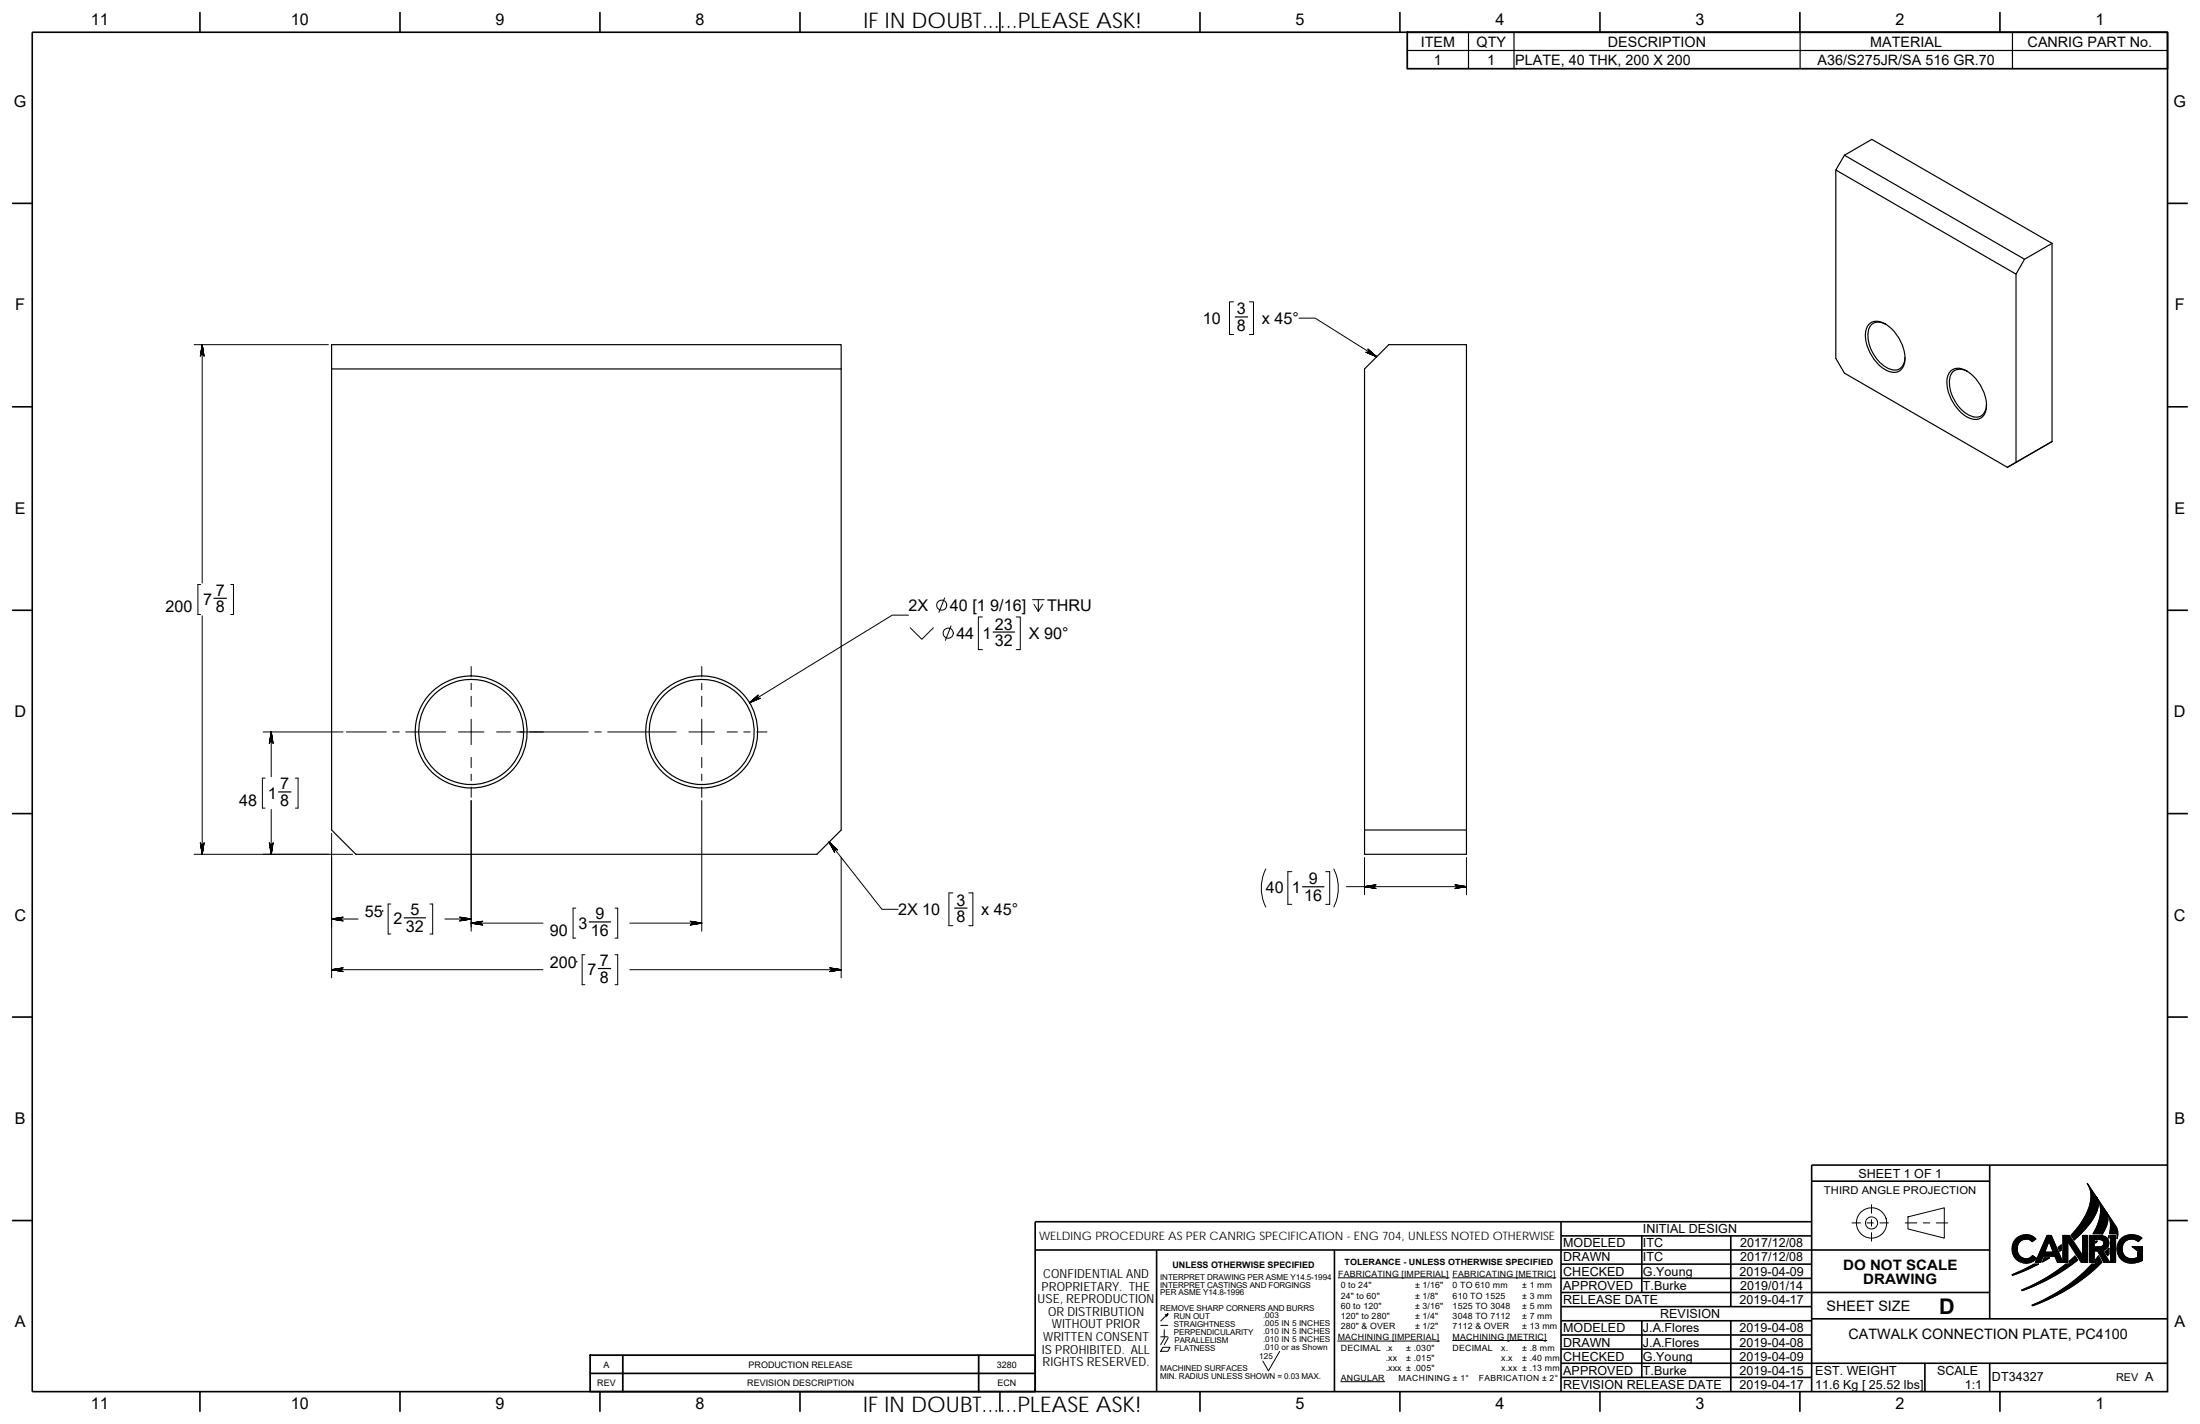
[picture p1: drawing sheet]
<svg xmlns="http://www.w3.org/2000/svg" width="432mm" height="279mm" viewBox="0 0 432 279" stroke-linecap="round" stroke-linejoin="round" font-family="sans-serif">
<g fill="none" stroke="#000" stroke-width=".32">
<path d="M6.3 6.3h419.1v266.7h-419.1zM39.2 2.4v3.9M78.5 2.4v3.9M117.8 2.4v3.9M157 2.4v3.9M196.3 2.4v3.9M235.5 2.4v3.9M274.8 2.4v3.9M314 2.4v3.9M353.3 2.4v3.9M392.5 2.4v3.9M2.4 39.9h3.9"/>
<path d="M425.4 39.9h4M2.4 79.8h3.9M425.4 79.8h4M2.4 119.7h3.9M425.4 119.7h4M6.3 139.7h.1M425.4 139.7h.1M2.4 159.6h3.9M425.4 159.6h4M2.4 199.6h3.9M425.4 199.6h4M2.4 239.5h3.9"/>
<path d="M306.4 239.7v33.3M355.6 231.8h34.9M355.6 239.7h-152.4v33.3M390.5 228.6v30.2M425.4 228.6h-69.8v44.4M425.4 239.5h4M203.2 245.3h187.3M227 245.3v27.7M261.9 245.3v27.7M306.4 256.4h49.2M306.4 259.1h49.2M306.4 253.6h84.1"/>
<path d="M306.4 242.5h49.2M306.4 250.8h49.2M306.4 248h49.2M322.2 259.1v11.2M322.2 242.5v11.1M339.7 242.5v13.9M339.7 259.1v13.9M355.6 258.8h69.8M39.2 273v4M78.5 273v4M117.8 273v4M157 273v4"/>
<path d="M196.3 273v4M235.5 273v4M274.8 273v4M306.4 270.3h49.2M306.4 267.5h119M306.4 261.9h49.2M306.4 264.7h49.2M314 273v4M353.3 273v4M377.8 267.5v5.5M390.5 267.5v5.5M392.5 273v4"/>
</g>
<g fill="none" stroke="#000" stroke-width=".2">
<path d="M242.1 59.2h-.8v6.4h.8M245.2 59.2h.8v6.4h-.8M38.1 67.6h26.4M39.7 67.6v46.8M255 62.4h3.1l12.1 7.6M39.4 114.7h-.6v5.9h.6M45.3 114.7h.5v5.9h-.5M185.4 117.3l-1.1 2.9M202.7 117.7h2.2M202.9 118.6l.9 1.4M203.8 117.7v2.3M204.7 118.6l-.9 1.4"/>
<path d="M39.7 120.8v46.8M92.5 130.8v2M92.5 134.1v1.2M92.5 136.6v2M137.7 130.8v2M137.7 134.1v1.2M137.7 136.6v2M178.3 120.7h-3.2l-28 17.2M178.6 123.2l2.3 2.2 2.3-2.2M186.7 122.8l-1.2 2.8M192.8 121.1h-.8v6.4h.8M199.5 121.1h.8v6.4h-.8"/>
<path d="M51.6 143.6h15.7M52 152.7h-.5v5.9h.5M53.2 143.6v8.8M53.2 158.8v8.8M58 152.7h.5v5.9h-.5M68 143.6h7.8M77.1 143.6h1.3M79.6 143.6h7.9M90 143.6h5M92.5 141.1v5M92.5 148.6v2M92.5 151.9v1.3"/>
<path d="M92.5 154.4v2M92.5 157.1v25.6M97.5 143.6h2.7M101.4 143.6h14.1M116.7 143.6h1.3M119.3 143.6h13.4M135.2 143.6h5M137.7 141.1v5M137.7 148.6v2M137.7 151.9v1.3M137.7 154.4v2M137.7 157.1v25.6"/>
<path d="M142.7 143.6h2M146 143.6h1.3M148.5 143.6h2M38.1 167.6h31.1M65.1 163.5v28.4M76.7 177.4h-.5v5.9h.5M84.4 177.4h.5v5.9h-.5M113 178.2h-.5v5.9h.5M120.7 178.2h.5v5.9h-.5M162.7 165.2l10.4 13.2h3.2M165.1 168.3v23.6M187 175.2h-.8v6.4h.8"/>
<path d="M190.1 175.2h.8v6.4h-.8M248.4 170.5a8.4 8.4 0 0 0 0 7.5M253.6 171h-.8v6.4h.8M260.2 171h.8v6.4h-.8M261.8 170.5a8.4 8.4 0 0 1 0 7.5M264.3 174h23.5M267.8 168.3v7.3M287.8 168.3v7.3M65.1 190.3h41.5M65.1 180.3h5.2M87.3 180.3h5.2M92.5 181.1h14.1"/>
<path d="M114.8 187.3h-.5v5.9h.5M120.7 187.3h.5v5.9h-.5M123.6 190.3h41.5M123.6 181.1h14.1M363.5 239.9h1.7M366.4 239.9h1.3M367.3 236.4v1.6M367.3 239.3v1.3M369 239.9h1.6M374 239.9h2.2M374.5 238.8l7.1-1.8v5.9l-7.1-1.8zM377.5 239.9h1.3"/>
<path d="M380 239.9h2.3M409.7 232.2l1.8 2.7a3.6 3.6 0 0 1-.4 3.7 19.7 19.7 0 0 1-4 4.7l-.6-.9a12.5 12.5 0 0 0 3.9-7.6l-.3-1.7zM411.5 234.9l1.9 2.8a3.5 3.5 0 0 1-.2 3.5l-.6 .9h-1.8a7.3 7.3 0 0 0 1.1-6.4zM413.5 238l1.8 2.7a2.91 2.91 0 0 1 .2 2.3v-.9h-1.5a5.1 5.1 0 0 0-.5-4.1zM229.2 257.8l-1.4 1.4M262.7 250.7h21.7M285.1 250.7h20.3M367.3 241.9v1.6M394.9 250.1l4.3-2.1h.9l-3.8 1.8-1.3 .4zM395.5 243.2a2.72 2.72 0 0 1 4.1-.1l-.7 .5a1.8 1.8 0 0 0-2.3-.1 1.8 1.8 0 0 0-.6 2.2 1.68 1.68 0 0 0 2.9 .6l.8 .6a2.78 2.78 0 0 1-3.9 .2 2.78 2.78 0 0 1-.3-3.9zM396.8 253.1a34.5 34.5 0 0 0 8.7-5.1h.6v-.6l1.2-1 .5 .8a35.6 35.6 0 0 1-10.9 6zM398.8 256.1a32.8 32.8 0 0 0 11.8-8.1h.7v-.9l.6-.7 .6 1.3a35.8 35.8 0 0 1-13.6 8.5z"/>
<path d="M401.2 246.8h1.1l-1.4 .8zM401.8 242.4h.8l2.3 5.3v-5.3h1.3l2.5 3.9v-3.9h1v5.3h-1.2l-2.6-4.1-.1 4.1h-2l-.5-1.2h-2.3l-.5 1.2h-1zM402.2 243.5l.8 2.2h-1.7zM404 244.8l.6-.5v1l-.3 .2zM410.1 242.4a4.9 4.9 0 0 1 3.2 .3 1.47 1.47 0 0 1 .6 1.5 1.47 1.47 0 0 1-1.2 1.2l1.4 2.3h-1.2l-1.2-2.3h-.7v2.3h-.9zM411 243.2a2.06 2.06 0 0 1 1.8 .3l.1 .2a.81 .81 0 0 1-.3 .8 .81 .81 0 0 1-.8 .1h-.8zM411.3 243.5h.3l-.3 .4zM413.2 245.6l.7-.7v1.1l-.2 .4zM413.9 242.4v.5l-.1-.1zM414.3 242.4v5.3h.9M414.3 242.4h.9v5.3M419.7 243.6a1.96 1.96 0 0 0-2.6 .1 1.96 1.96 0 0 0-.2 2.7 1.96 1.96 0 0 0 2.7 .3v-1.3l-1.1-.8h2"/>
<path d="M420.4 242.9a2.93 2.93 0 0 0-3.9-.1 2.93 2.93 0 0 0-.5 3.9 3.4 3.4 0 0 0 4.5 .6M227.8 260.1h1.4M227.8 262.3h1.4M228.2 264.4h1.4l-.4 .7h-1.4zM228.5 260.9v1.4M228.6 262.5l-.8 1.3M229.3 262.5l-.8 1.3M251.2 265.2l-2.2 3.8-1.1-1.9M262.6 263.1h19.9M263.2 271.1h8.6M285.1 263h18.5"/>
<circle cx="184.8" cy="118.7" r=".99"/>
<circle cx="186.1" cy="124.2" r="1"/>
<circle cx="367.3" cy="240" r="1.19"/>
<circle cx="367.3" cy="240" r="2.98"/>
</g>
<g fill="#000" stroke="#000" stroke-width=".2">
<path d="M39.7 67.6l-.4 2.3z" fill-rule="evenodd"/>
<path d="M39.7 67.6l-.4 2.2z" fill-rule="evenodd"/>
<path d="M39.7 67.6l-.3 2.1z" fill-rule="evenodd"/>
<path d="M39.7 67.6l-.1 2h-.1z" fill-rule="evenodd"/>
<path d="M39.7 67.6l.1 2h-.2z" fill-rule="evenodd"/>
<path d="M39.7 67.6l.2 2h-.1z" fill-rule="evenodd"/>
<path d="M39.7 67.6l.3 2.1z" fill-rule="evenodd"/>
<path d="M39.7 67.6l.3 2.2z" fill-rule="evenodd"/>
<path d="M39.7 67.6l.4 2.3z" fill-rule="evenodd"/>
<path d="M268.1 69.1l2.1 .9z" fill-rule="evenodd"/>
<path d="M268.2 69.1l2 .9z" fill-rule="evenodd"/>
<path d="M268.3 69.2l1.9 .8z" fill-rule="evenodd"/>
<path d="M268.4 69.1l.1-.1 1.7 1z" fill-rule="evenodd"/>
<path d="M268.6 68.9l1.6 1.1-1.7-1z" fill-rule="evenodd"/>
<path d="M268.6 68.8l1.6 1.2-1.6-1.1z" fill-rule="evenodd"/>
<path d="M268.6 68.7l1.6 1.3z" fill-rule="evenodd"/>
<path d="M268.5 68.6l1.7 1.4z" fill-rule="evenodd"/>
<path d="M268.5 68.5l1.7 1.5z" fill-rule="evenodd"/>
<path d="M147.1 137.9l2.1-.9z" fill-rule="evenodd"/>
<path d="M147.1 137.9l2-.9z" fill-rule="evenodd"/>
<path d="M147.1 137.9l1.9-.9z" fill-rule="evenodd"/>
<path d="M147.1 137.9l1.7-1 .1 .1z" fill-rule="evenodd"/>
<path d="M147.1 137.9l1.6-1.1 .1 .1z" fill-rule="evenodd"/>
<path d="M147.1 137.9l1.6-1.2z" fill-rule="evenodd"/>
<path d="M147.1 137.9l1.6-1.3z" fill-rule="evenodd"/>
<path d="M147.1 137.9l1.7-1.5z" fill-rule="evenodd"/>
<path d="M147.1 137.9l1.7-1.5z" fill-rule="evenodd"/>
<path d="M53.2 143.6l-.3 2.3z" fill-rule="evenodd"/>
<path d="M53.2 143.6l-.3 2.2z" fill-rule="evenodd"/>
<path d="M53.2 143.6l-.2 2.1z" fill-rule="evenodd"/>
<path d="M53.2 143.6v1.9l-.1 .1z" fill-rule="evenodd"/>
<path d="M53.2 143.6l.1 1.9h-.1z" fill-rule="evenodd"/>
<path d="M53.2 143.6l.2 2-.1-.1z" fill-rule="evenodd"/>
<path d="M53.2 143.6l.3 2.1z" fill-rule="evenodd"/>
<path d="M53.2 143.6l.4 2.2z" fill-rule="evenodd"/>
<path d="M53.2 143.6l.4 2.3z" fill-rule="evenodd"/>
<path d="M40.1 165.3l-.4 2.3z" fill-rule="evenodd"/>
<path d="M40 165.5l-.3 2.1z" fill-rule="evenodd"/>
<path d="M40 165.6l-.3 2z" fill-rule="evenodd"/>
<path d="M39.8 165.7h.1l-.2 1.9z" fill-rule="evenodd"/>
<path d="M39.6 165.7h.2l-.1 1.9z" fill-rule="evenodd"/>
<path d="M39.5 165.7h.1l.1 1.9z" fill-rule="evenodd"/>
<path d="M39.4 165.6l.3 2z" fill-rule="evenodd"/>
<path d="M39.3 165.5l.4 2.1z" fill-rule="evenodd"/>
<path d="M39.3 165.3l.4 2.3z" fill-rule="evenodd"/>
<path d="M53.6 165.3l-.4 2.3z" fill-rule="evenodd"/>
<path d="M53.6 165.5l-.4 2.1z" fill-rule="evenodd"/>
<path d="M53.5 165.6l-.3 2z" fill-rule="evenodd"/>
<path d="M53.3 165.7h.1l-.2 1.9z" fill-rule="evenodd"/>
<path d="M53.2 165.7h.1l-.1 1.9z" fill-rule="evenodd"/>
<path d="M53.1 165.7h.1v1.9z" fill-rule="evenodd"/>
<path d="M53 165.6l.2 2z" fill-rule="evenodd"/>
<path d="M52.9 165.5l.3 2.1z" fill-rule="evenodd"/>
<path d="M52.9 165.3l.3 2.3z" fill-rule="evenodd"/>
<path d="M162.7 165.2l1.7 1.6z" fill-rule="evenodd"/>
<path d="M162.7 165.2l1.6 1.5z" fill-rule="evenodd"/>
<path d="M162.7 165.2l1.5 1.5z" fill-rule="evenodd"/>
<path d="M162.7 165.2l1.4 1.5h-.1z" fill-rule="evenodd"/>
<path d="M162.7 165.2l1.3 1.5-.1 .1z" fill-rule="evenodd"/>
<path d="M162.7 165.2l1.2 1.6-.1 .1z" fill-rule="evenodd"/>
<path d="M162.7 165.2l1.1 1.7v.1z" fill-rule="evenodd"/>
<path d="M162.7 165.2l1.1 2z" fill-rule="evenodd"/>
<path d="M162.7 165.2l1.1 2.1z" fill-rule="evenodd"/>
<path d="M267.8 174l2.3-.4z" fill-rule="evenodd"/>
<path d="M267.8 174l2.2-.4z" fill-rule="evenodd"/>
<path d="M267.8 174l2.1-.3z" fill-rule="evenodd"/>
<path d="M267.8 174l2-.2-.1 .1z" fill-rule="evenodd"/>
<path d="M267.8 174l1.9-.1v.1z" fill-rule="evenodd"/>
<path d="M267.8 174h1.9l.1 .1z" fill-rule="evenodd"/>
<path d="M267.8 174l2.1 .2z" fill-rule="evenodd"/>
<path d="M267.8 174l2.2 .3z" fill-rule="evenodd"/>
<path d="M267.8 174l2.3 .3z" fill-rule="evenodd"/>
<path d="M285.5 174.3l2.3-.3z" fill-rule="evenodd"/>
<path d="M285.6 174.3l2.2-.3z" fill-rule="evenodd"/>
<path d="M285.8 174.1l2-.1-2 .2z" fill-rule="evenodd"/>
<path d="M285.9 174h1.9l-2 .1z" fill-rule="evenodd"/>
<path d="M285.9 173.9l1.9 .1h-1.9z" fill-rule="evenodd"/>
<path d="M285.8 173.8l2 .2-1.9-.1z" fill-rule="evenodd"/>
<path d="M285.8 173.7l2 .3z" fill-rule="evenodd"/>
<path d="M285.6 173.6l2.2 .4z" fill-rule="evenodd"/>
<path d="M285.5 173.6l2.3 .4z" fill-rule="evenodd"/>
<path d="M65.1 190.3l2.3 .3z" fill-rule="evenodd"/>
<path d="M65.1 190.3l2.1 .3z" fill-rule="evenodd"/>
<path d="M65.1 190.3l2 .2z" fill-rule="evenodd"/>
<path d="M65.1 190.3h1.9l.1 .2z" fill-rule="evenodd"/>
<path d="M65.1 190.3l1.9-.1v.1z" fill-rule="evenodd"/>
<path d="M65.1 190.3l2-.2-.1 .1z" fill-rule="evenodd"/>
<path d="M65.1 190.3l2-.3z" fill-rule="evenodd"/>
<path d="M65.1 190.3l2.1-.4z" fill-rule="evenodd"/>
<path d="M65.1 190.3l2.3-.4z" fill-rule="evenodd"/>
<path d="M65.1 180.3l2.3 .4z" fill-rule="evenodd"/>
<path d="M65.1 180.3l2.1 .4z" fill-rule="evenodd"/>
<path d="M65.1 180.3l2 .3z" fill-rule="evenodd"/>
<path d="M65.1 180.3l1.9 .1 .1 .1z" fill-rule="evenodd"/>
<path d="M65.1 180.3h1.9v.1z" fill-rule="evenodd"/>
<path d="M65.1 180.3l2-.2-.1 .2z" fill-rule="evenodd"/>
<path d="M65.1 180.3l2-.3z" fill-rule="evenodd"/>
<path d="M65.1 180.3l2.1-.3z" fill-rule="evenodd"/>
<path d="M65.1 180.3l2.3-.4z" fill-rule="evenodd"/>
<path d="M90.2 179.9l2.3 .4z" fill-rule="evenodd"/>
<path d="M90.3 180l2.2 .3z" fill-rule="evenodd"/>
<path d="M90.4 180l2.1 .3z" fill-rule="evenodd"/>
<path d="M90.5 180.1l2 .2h-1.9z" fill-rule="evenodd"/>
<path d="M90.6 180.3h1.9l-1.9 .1z" fill-rule="evenodd"/>
<path d="M90.6 180.4l1.9-.1-2 .2z" fill-rule="evenodd"/>
<path d="M90.5 180.5l2-.2-2.1 .3z" fill-rule="evenodd"/>
<path d="M90.3 180.7l2.2-.4z" fill-rule="evenodd"/>
<path d="M90.2 180.7l2.3-.4z" fill-rule="evenodd"/>
<path d="M92.5 181.1l2.3-.4z" fill-rule="evenodd"/>
<path d="M92.5 181.1l2.1-.3z" fill-rule="evenodd"/>
<path d="M92.5 181.1l2-.3z" fill-rule="evenodd"/>
<path d="M92.5 181.1l1.9-.2v.2z" fill-rule="evenodd"/>
<path d="M92.5 181.1h1.9v.1z" fill-rule="evenodd"/>
<path d="M92.5 181.1l1.9 .1v.1z" fill-rule="evenodd"/>
<path d="M92.5 181.1l2 .3z" fill-rule="evenodd"/>
<path d="M92.5 181.1l2.1 .4z" fill-rule="evenodd"/>
<path d="M92.5 181.1l2.3 .4z" fill-rule="evenodd"/>
<path d="M135.4 181.5l2.3-.4z" fill-rule="evenodd"/>
<path d="M135.6 181.5l2.1-.4z" fill-rule="evenodd"/>
<path d="M135.7 181.3l2-.2-2 .3z" fill-rule="evenodd"/>
<path d="M135.8 181.2l1.9-.1-2 .2z" fill-rule="evenodd"/>
<path d="M135.8 181.1h1.9l-1.9 .1z" fill-rule="evenodd"/>
<path d="M135.7 180.9l2 .2h-1.9z" fill-rule="evenodd"/>
<path d="M135.7 180.8l2 .3z" fill-rule="evenodd"/>
<path d="M135.6 180.8l2.1 .3z" fill-rule="evenodd"/>
<path d="M135.4 180.7l2.3 .4z" fill-rule="evenodd"/>
<path d="M162.8 189.9l2.3 .4z" fill-rule="evenodd"/>
<path d="M162.9 189.9l2.2 .4z" fill-rule="evenodd"/>
<path d="M163 190l2.1 .3z" fill-rule="evenodd"/>
<path d="M163.1 190.1l2 .2-1.9-.1z" fill-rule="evenodd"/>
<path d="M163.2 190.2l1.9 .1h-1.9z" fill-rule="evenodd"/>
<path d="M163.2 190.3h1.9l-2 .2z" fill-rule="evenodd"/>
<path d="M163 190.5l2.1-.2z" fill-rule="evenodd"/>
<path d="M162.9 190.6l2.2-.3z" fill-rule="evenodd"/>
<path d="M162.8 190.6l2.3-.3z" fill-rule="evenodd"/>
<path d="M409.7 232.2l1.9 2.8a3.5 3.5 0 0 1-.5 3.7l-1.9 2.5-2.1 2.1-.6-.9a13.9 13.9 0 0 0 3.9-7.2 4.5 4.5 0 0 0-.7-3z" fill-rule="evenodd"/>
<path d="M228.9 258l.3-.2z" fill-rule="evenodd"/>
<path d="M228.7 258l.5-.2z" fill-rule="evenodd"/>
<path d="M228.9 258.1l.3-.3-.2 .3z" fill-rule="evenodd"/>
<path d="M229.2 257.8l-.2 .5z" fill-rule="evenodd"/>
<path d="M394.9 250.1l4.3-2.1h.9l-4.1 1.9-1 .3z" fill-rule="evenodd"/>
<path d="M395.8 243a2.65 2.65 0 0 1 3.8 .1l-.7 .5a1.77 1.77 0 0 0-2.3-.2 1.77 1.77 0 0 0-.6 2.2 1.66 1.66 0 0 0 1.2 1.3 1.66 1.66 0 0 0 1.7-.6l.8 .6a2.78 2.78 0 0 1-4 .1 2.78 2.78 0 0 1 .1-4z" fill-rule="evenodd"/>
<path d="M398.8 256.1l2.6-1.2 2.3-1.3a27.7 27.7 0 0 0 5.4-4l1.5-1.6h.7v-.9l.6-.7 .6 1.3a35.8 35.8 0 0 1-13.6 8.5z" fill-rule="evenodd"/>
<path d="M401.8 242.4l-2.3 5.3h1l.5-1.2h2.3l.5 1.2h1.1l-2.3-5.3zM402.2 243.5l.8 2.2h-1.7z" fill-rule="evenodd"/>
<path d="M401.2 246.8h1.1l-1.4 .8z" fill-rule="evenodd"/>
<path d="M404.1 244.6l.5-.3v1l-.3 .2-.3-.7z" fill-rule="evenodd"/>
<path d="M396.8 253.1l2.3-1 2.5-1.4 3.9-2.7h.6v-.6l1.2-1 .5 .8a37 37 0 0 1-10.9 6z" fill-rule="evenodd"/>
<path d="M404.9 242.4h1.3l2.5 3.9v-3.9h1v5.3h-1.2l-2.6-4.1-.1 4.1h-.9z" fill-rule="evenodd"/>
<path d="M411.3 243.5h.3l-.3 .4z" fill-rule="evenodd"/>
<path d="M411.6 235l1.8 2.7a4.2 4.2 0 0 1-.8 4.4h-1.8a7.7 7.7 0 0 0 1.2-6.3z" fill-rule="evenodd"/>
<path d="M411 243.2h1.3l.5 .3a.77 .77 0 0 1 0 .9 .77 .77 0 0 1-.9 .2h-.9zM410.1 242.4v5.3h.9v-2.3h.7l1.2 2.3h1.2l-1.4-2.3a1.52 1.52 0 0 0 1.2-1.9 1.52 1.52 0 0 0-1.9-1.1z" fill-rule="evenodd"/>
<path d="M413.2 245.6l.7-.7v1.1l-.2 .4z" fill-rule="evenodd"/>
<path d="M413.9 242.4v.5l-.1-.1z" fill-rule="evenodd"/>
<path d="M414.3 242.4v5.3h.9v-5.3z" fill-rule="evenodd"/>
<path d="M413.5 238l1.8 2.7a2.99 2.99 0 0 1 .2 2.3v-.9h-1.5a5.1 5.1 0 0 0-.5-4.1z" fill-rule="evenodd"/>
<path d="M416.5 242.8a3.3 3.3 0 0 1 3.9 .1l-.7 .7a1.94 1.94 0 0 0-2.6 .1 1.94 1.94 0 0 0-.2 2.6 1.94 1.94 0 0 0 2.6 .4l.1-1.3-1.1-.8h2v2.7a3.5 3.5 0 0 1-4.4-.5 2.91 2.91 0 0 1 .4-4z" fill-rule="evenodd"/>
</g>
<g fill="none" stroke="#000" stroke-width=".23">
<path d="M276.2 9.9h149.2M288.2 6.3v7.2M297.2 6.3v7.2M353.3 6.3v7.2M395 6.3v7.2M360.3 33.4v36.9l1.7 2.9 32 18.5M362 30.5l35.4 20.4-1.7 2.9-35.4-20.4zM362 30.5l5.4-3.2 35.4 20.5M395.7 53.8v36.9l-1.7 1M402.8 47.8v38.8M402.8 47.8l-5.4 3.1M65.1 67.6h100v95.3l-4.8 4.7h-90.5l-4.7-4.7z"/>
<path d="M65.1 72.4h100M242.4 62.2h2.5M267.8 72.4l4.8-4.8h15.2v100h-20zM366.9 63.6a2.81 2.81 0 0 1 3.6 .2 8.5 8.5 0 0 1 3.4 7.1 2.25 2.25 0 0 1-1.3 2 2.25 2.25 0 0 1-2.4-.3 8.4 8.4 0 0 1-4-7.4l.3-1.2zM370.1 63.6a2.2 2.2 0 0 0-2.5-.1 2.2 2.2 0 0 0-1 2.3 7.6 7.6 0 0 0 4.5 6.7 2.09 2.09 0 0 0 2.8-2.4M382.9 72.8a2.79 2.79 0 0 1 3.5 .3 8.4 8.4 0 0 1 3.4 7 2.25 2.25 0 0 1-1.2 2 2.25 2.25 0 0 1-2.4-.2 8.1 8.1 0 0 1-3.9-8.1zM386.1 72.9a2.21 2.21 0 0 0-2.5-.2 2.21 2.21 0 0 0-1 2.4 7.7 7.7 0 0 0 4.4 6.6 2.09 2.09 0 0 0 2.9-2.3M402.8 86.6l-8.8 5.1M402.8 86.6l-1.7 1M42 117.4h2.5M194.9 124h4.2M54.7 155.4h2.4"/>
<path d="M75.1 178.6h.1M187.4 178.2h2.4M255.7 174h4.2M267.8 162.9h20M79.3 180.1h4.2M113.2 188.6h.1M115.6 180.9h4.2M117.4 190h2.4"/>
<circle cx="92.5" cy="143.6" r="11"/>
<circle cx="92.5" cy="143.6" r="10.3"/>
<circle cx="137.7" cy="143.6" r="11"/>
<circle cx="137.7" cy="143.6" r="10.3"/>
</g>
<path d="M276.2 6.3h149.2v7.2h-149.2zM115.8 265.9h87.4v7.1h-87.4zM115.8 269.5h87.4M122.2 265.9v7.1M192.1 265.9v7.1" fill="none" stroke="#000" stroke-width=".34"/>
<g font-size="4.2">
<text x="169.5" y="5.4">IF IN DOUBT......PLEASE ASK!</text>
<text x="380.6" y="257.7">D</text>
<text x="169.4" y="277">IF IN DOUBT......PLEASE ASK!</text>
</g>
<g font-size="3.2">
<text x="17.8" y="5">11</text>
<text x="57.1" y="5">10</text>
<text x="97.2" y="5">9</text>
<text x="136.5" y="5">8</text>
<text x="254.3" y="5">5</text>
<text x="293.5" y="5">4</text>
<text x="332.8" y="5">3</text>
<text x="372" y="5">2</text>
<text x="411.3" y="5">1</text>
<text x="2.7" y="21">G</text>
<text x="426.6" y="21">G</text>
<text x="3" y="60.9">F</text>
<text x="236.1" y="63.5">10</text>
<text x="242.8" y="61.7">3</text>
<text x="242.8" y="64.9">8</text>
<text x="247.7" y="63.5">x 45°</text>
<text x="426.8" y="60.9">F</text>
<text x="2.9" y="100.8">E</text>
<text x="426.8" y="100.8">E</text>
<text x="39.9" y="118.7">7</text>
<text x="42.3" y="116.9">7</text>
<text x="178.3" y="119.8">2X</text>
<text x="186.4" y="119.8">40 [1 9/16]</text>
<text x="205.5" y="119.8">THRU</text>
<text x="32.5" y="120.1">200</text>
<text x="42.3" y="120.1">8</text>
<text x="187.7" y="125.3">44</text>
<text x="192.8" y="125.3">1</text>
<text x="195.3" y="123.5">23</text>
<text x="201.9" y="125.3">X 90°</text>
<text x="195.3" y="126.8">32</text>
<text x="2.8" y="140.7">D</text>
<text x="426.7" y="140.7">D</text>
<text x="55" y="154.9">7</text>
<text x="46.9" y="158.1">48</text>
<text x="52.6" y="156.7">1</text>
<text x="55" y="158.1">8</text>
<text x="256.9" y="173.5">9</text>
<text x="71.6" y="179.9">55</text>
<text x="80.5" y="179.6">5</text>
<text x="176.3" y="179.5">2X 10</text>
<text x="187.7" y="177.7">3</text>
<text x="192.6" y="179.5">x 45°</text>
<text x="248.4" y="175.3">40</text>
<text x="253.6" y="175.3">1</text>
<text x="256" y="176.7">16</text>
<text x="2.8" y="180.6">C</text>
<text x="77.2" y="181.4">2</text>
<text x="79.7" y="182.8">32</text>
<text x="107.9" y="183.6">90</text>
<text x="113.5" y="182.2">3</text>
<text x="116" y="183.6">16</text>
<text x="116.9" y="180.4">9</text>
<text x="187.7" y="180.9">8</text>
<text x="426.7" y="180.6">C</text>
<text x="107.9" y="189.9">200</text>
<text x="115.3" y="191.3">7</text>
<text x="117.8" y="189.5">7</text>
<text x="117.8" y="192.8">8</text>
<text x="2.9" y="220.5">B</text>
<text x="426.8" y="220.5">B</text>
<text x="2.9" y="260.5">A</text>
<text x="426.8" y="260.5">A</text>
<text x="17.8" y="276.4">11</text>
<text x="57.1" y="276.4">10</text>
<text x="97.2" y="276.4">9</text>
<text x="136.5" y="276.4">8</text>
<text x="254.3" y="276.4">5</text>
<text x="293.5" y="276.4">4</text>
<text x="332.8" y="276.4">3</text>
<text x="372" y="276.4">2</text>
<text x="411.3" y="276.4">1</text>
</g>
<g font-size="2.8">
<text x="278.8" y="9.2">ITEM</text>
<text x="289.8" y="9.2">QTY</text>
<text x="315.6" y="9.2">DESCRIPTION</text>
<text x="367.1" y="9.2">MATERIAL</text>
<text x="398" y="9.2">CANRIG PART No.</text>
<text x="281.4" y="12.7">1</text>
<text x="291.9" y="12.7">1</text>
<text x="297.4" y="12.7">PLATE, 40 THK, 200 X 200</text>
<text x="356.8" y="12.7">A36/S275JR/SA 516 GR.70</text>
<text x="361.8" y="249.1">DO NOT SCALE</text>
<text x="365.7" y="251.9">DRAWING</text>
<text x="358.5" y="257.2">SHEET SIZE</text>
<text x="362.8" y="262.7">CATWALK CONNECTION PLATE, PC4100</text>
</g>
<g font-size="2.5">
<text x="364.8" y="231.1">SHEET 1 OF 1</text>
<text x="306.8" y="244.7">MODELED</text>
<text x="322.5" y="244.7">ITC</text>
<text x="322.5" y="242">INITIAL DESIGN</text>
<text x="341.6" y="244.7">2017/12/08</text>
<text x="204.7" y="250.8">CONFIDENTIAL AND</text>
<text x="306.8" y="247.5">DRAWN</text>
<text x="306.8" y="250.3">CHECKED</text>
<text x="322.5" y="250.3">G.Young</text>
<text x="322.5" y="247.5">ITC</text>
<text x="341.4" y="250.3">2019-04-09</text>
<text x="341.6" y="247.5">2017/12/08</text>
<text x="203.7" y="255.7">USE, REPRODUCTION</text>
<text x="204.4" y="253.2">PROPRIETARY. THE</text>
<text x="306.8" y="253.1">APPROVED</text>
<text x="306.8" y="255.9">RELEASE DATE</text>
<text x="322.5" y="253.1">T.Burke</text>
<text x="341.4" y="255.9">2019-04-17</text>
<text x="341.6" y="253.1">2019/01/14</text>
<text x="204.7" y="263.1">WRITTEN CONSENT</text>
<text x="205.7" y="258.2">OR DISTRIBUTION</text>
<text x="206.5" y="260.6">WITHOUT PRIOR</text>
<text x="306.8" y="261.4">MODELED</text>
<text x="322.5" y="261.4">J.A.Flores</text>
<text x="325.8" y="258.6">REVISION</text>
<text x="341.4" y="261.4">2019-04-08</text>
<text x="204.5" y="265.6">IS PROHIBITED. ALL</text>
<text x="204.6" y="268.1">RIGHTS RESERVED.</text>
<text x="306.8" y="269.7">APPROVED</text>
<text x="306.8" y="267">CHECKED</text>
<text x="306.8" y="264.2">DRAWN</text>
<text x="322.5" y="264.2">J.A.Flores</text>
<text x="322.5" y="267">G.Young</text>
<text x="322.5" y="269.7">T.Burke</text>
<text x="341.4" y="264.2">2019-04-08</text>
<text x="341.4" y="267">2019-04-09</text>
<text x="341.4" y="269.7">2019-04-15</text>
<text x="356.3" y="269.7">EST. WEIGHT</text>
<text x="380.2" y="269.7">SCALE</text>
<text x="306.8" y="272.5">REVISION RELEASE DATE</text>
<text x="341.4" y="272.5">2019-04-17</text>
<text x="356.3" y="272.5">11.6 Kg [ 25.52 lbs]</text>
<text x="385.6" y="272.6">1:1</text>
<text x="391" y="271">DT34327</text>
<text x="421" y="271">A</text>
</g>
<text font-size="2.3" x="203.9" y="243.3">WELDING PROCEDURE AS PER CANRIG SPECIFICATION - ENG 704, UNLESS NOTED OTHERWISE</text>
<g font-size="2.1">
<text x="358" y="234.2">THIRD ANGLE PROJECTION</text>
<text x="415.4" y="271">REV</text>
</g>
<g font-size="1.8">
<text x="230.1" y="248.7">UNLESS OTHERWISE SPECIFIED</text>
<text x="118.4" y="268.4">A</text>
<text x="146.9" y="268.4">PRODUCTION RELEASE</text>
<text x="195.6" y="268.4">3280</text>
<text x="117.2" y="271.9">REV</text>
<text x="146.7" y="271.9">REVISION DESCRIPTION</text>
<text x="195.8" y="271.9">ECN</text>
</g>
<g font-size="1.7">
<text x="262.7" y="250.5">FABRICATING [IMPERIAL] FABRICATING [METRIC]</text>
<text x="263.9" y="248.3">TOLERANCE - UNLESS OTHERWISE SPECIFIED</text>
<text x="263.1" y="252.7">0 to 24&quot;</text>
<text x="263.1" y="254.8">24&quot; to 60&quot;</text>
<text x="263.1" y="256.8">60 to 120&quot;</text>
<text x="277.7" y="252.7">± 1/16&quot;</text>
<text x="277.7" y="254.8">± 1/8&quot;</text>
<text x="277.7" y="256.8">± 3/16&quot;</text>
<text x="285.1" y="256.8">1525 TO 3048</text>
<text x="285.1" y="254.8">610 TO 1525</text>
<text x="285.1" y="252.7">0 TO 610 mm</text>
<text x="298.8" y="254.8">± 3 mm</text>
<text x="298.8" y="252.7">± 1 mm</text>
<text x="298.8" y="256.8">± 5 mm</text>
<text x="262.6" y="262.9">MACHINING [IMPERIAL]</text>
<text x="263.1" y="258.8">120&quot; to 280&quot;</text>
<text x="263.1" y="260.7">280&quot; &amp; OVER</text>
<text x="277.7" y="260.7">± 1/2&quot;</text>
<text x="277.7" y="258.8">± 1/4&quot;</text>
<text x="285.1" y="262.8">MACHINING [METRIC]</text>
<text x="285.1" y="258.8">3048 TO 7112</text>
<text x="285.1" y="260.7">7112 &amp; OVER</text>
<text x="298.8" y="258.8">± 7 mm</text>
<text x="298.8" y="260.7">± 13 mm</text>
<text x="263.2" y="265.1">DECIMAL .x</text>
<text x="272" y="268.9">.xxx ± .005&quot;</text>
<text x="272" y="267">.xx</text>
<text x="276" y="265.1">± .030&quot;</text>
<text x="276" y="267">± .015&quot;</text>
<text x="285.1" y="265.1">DECIMAL</text>
<text x="294.7" y="265.1">x.</text>
<text x="294.7" y="268.9">x.xx ± .13 mm</text>
<text x="294.7" y="267">x.x</text>
<text x="298.8" y="267">± .40 mm</text>
<text x="298.8" y="265.1">± .8 mm</text>
<text x="263.2" y="270.9">ANGULAR</text>
<text x="274.5" y="270.9">MACHINING ± 1°</text>
<text x="290.3" y="270.9">FABRICATION ± 2°</text>
</g>
<g font-size="1.6">
<text x="227.7" y="251.1">INTERPRET DRAWING PER ASME Y14.5-1994</text>
<text x="227.7" y="252.6">INTERPRET CASTINGS AND FORGINGS</text>
<text x="227.7" y="254.2">PER ASME Y14.8-1996</text>
<text x="227.7" y="257.3">REMOVE SHARP CORNERS AND BURRS</text>
<text x="230.4" y="258.8">RUN OUT</text>
<text x="230.4" y="260.4">STRAIGHTNESS</text>
<text x="230.4" y="261.9">PERPENDICULARITY</text>
<text x="230.5" y="263.5">PARALLELISM</text>
<text x="247.9" y="258.6">.003</text>
<text x="247.9" y="260.2">.005 IN 5 INCHES</text>
<text x="247.9" y="261.7">.010 IN 5 INCHES</text>
<text x="247.9" y="263.3">.010 IN 5 INCHES</text>
<text x="227.7" y="268.9">MACHINED SURFACES</text>
<text x="230.5" y="265">FLATNESS</text>
<text x="247.2" y="266.7">125</text>
<text x="247.9" y="264.8">.010 or as Shown</text>
<text x="227.7" y="270.5">MIN. RADIUS UNLESS SHOWN = 0.03 MAX.</text>
</g>
</svg>
